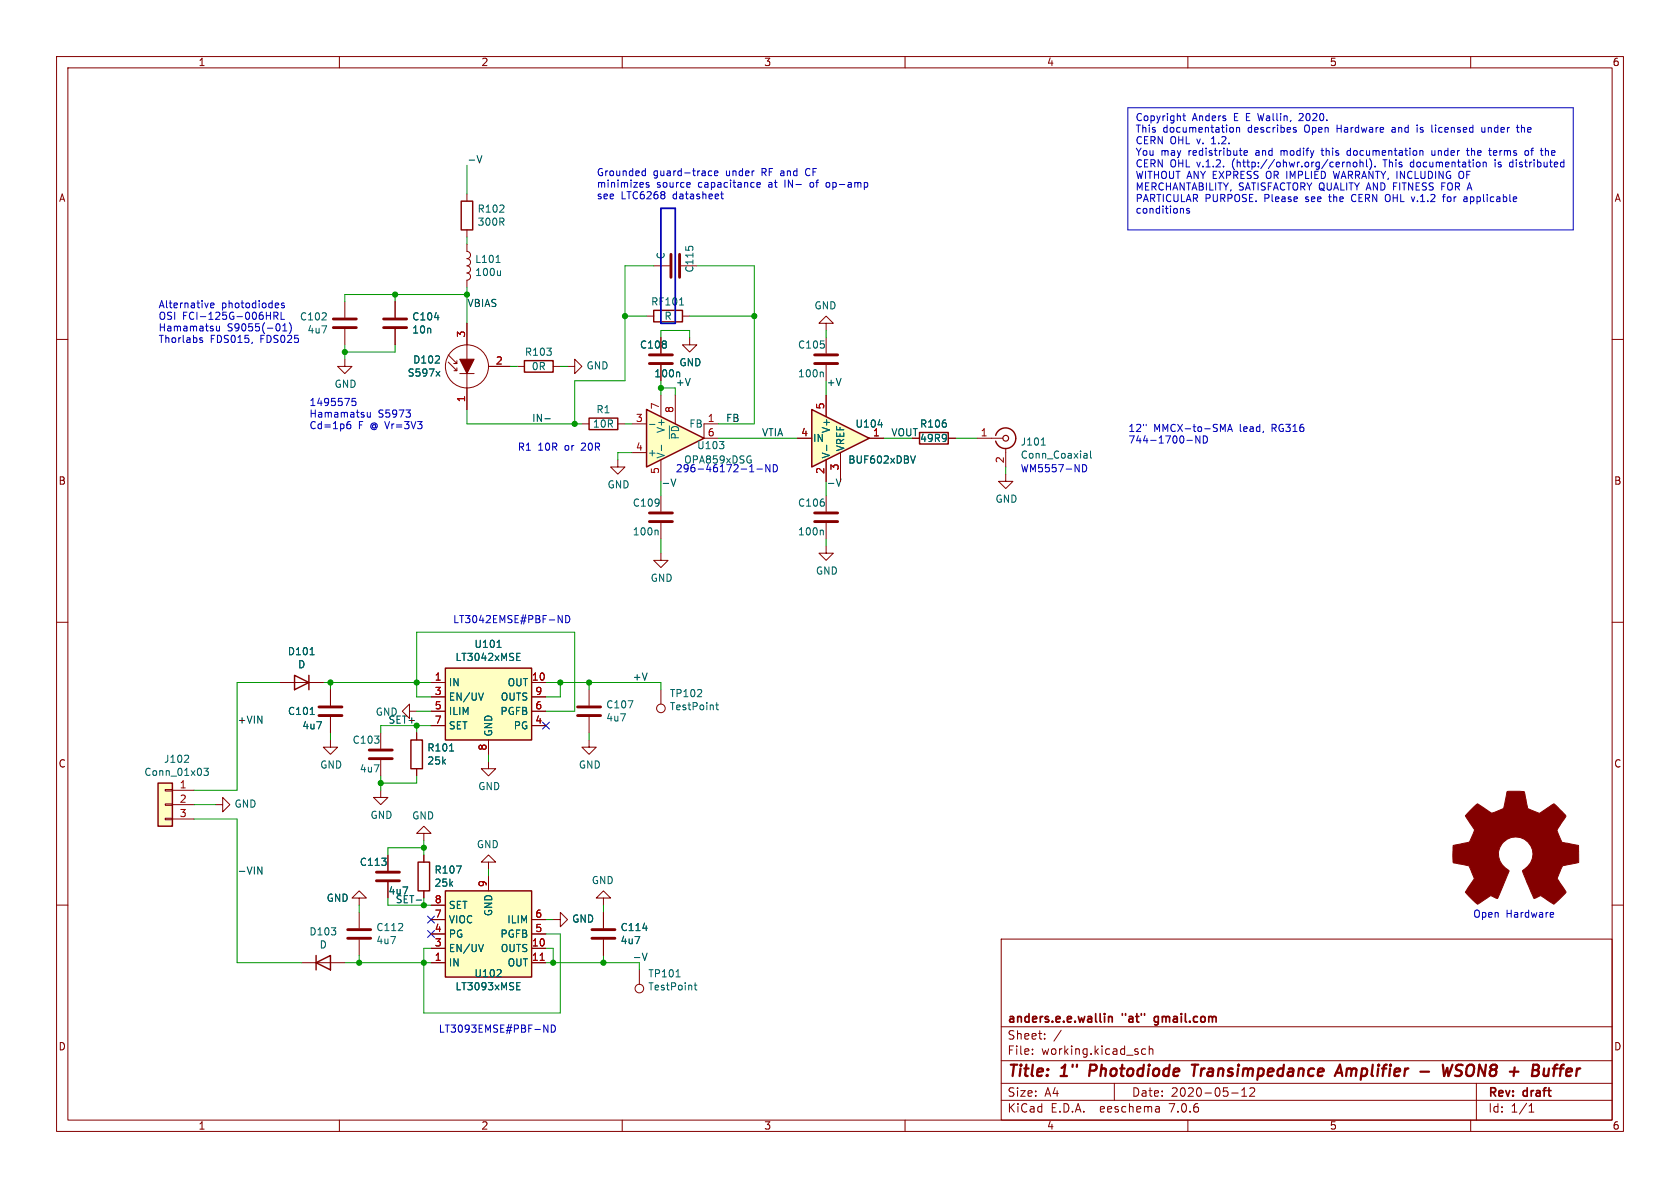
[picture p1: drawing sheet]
<svg xmlns="http://www.w3.org/2000/svg" width="297mm" height="210mm" viewBox="0 0 297 210" stroke-linecap="round" stroke-linejoin="round" font-family="sans-serif">
<g fill="none" stroke="#840000" stroke-width=".18">
<path d="M10 10h277v190h-277zM12 12h273v186h-273zM60 10v2M110 10v2M160 10v2M210 10v2M260 10v2M10 60h2M146 57.2h1.3l-1.3-1.3-1.2 1.3h1.2v1.2M285 60h2M167.6 77.5h1.3M116.8 87.6v2.8"/>
<path d="M116.8 92.5v2.8M146 87.6v2.8M146 92.5v2.8M10 110h2M285 110h2M10 160h2M63.5 158.8h1.3l-1.3-1.3-1.3 1.3h1.3v1.2M74.9 151.1v1.3M74.9 157.5v1.3M86.4 152.4h1.2l-1.2-1.3-1.3 1.3h1.3v1.3M86.4 154.9v2.6M285 160h2"/>
<path d="M53.3 170.2h7.7M63.5 161.3v2.8M63.5 166.1v2.8M76.2 170.2h2.5M76.2 167.6h2.5M76.2 165.1h2.5M76.2 162.6h2.5M76.2 160h2.5M94 170.2h2.5M94 167.6h2.5M94 165.1h2.5M94 162.6h2.5"/>
<path d="M113 171.5v2.5M177 166h108v32h-108zM60 198v2M110 198v2M160 198v2M177 194.5h108M177 191.5h108M177 187.5h108M177 181.5h108M182.5 186.3v.1M182.5 185.5v.1M184.7 183.6v.1"/>
<path d="M184.7 182.8v.1M187.6 182.1l-1.3 2M197 191.5v3M202.5 185.5l-.4-.1-.3 .3v.4l.2 .2h.5M203.2 185.5l.2-.1 .3 .1 .1 .9M203.2 184.9v1.5M204.9 195.7l.1 .9M205 196.5l-.2 .1M205 196h-.2M210 198v2M217.7 193.2h1.2M219.5 193.8h.9"/>
<path d="M219.5 192.7l.5-.4v1.5M221.7 192.4v.5l-.8 .9h.9M260 198v2M261 191.5v6.5M270.3 196.6h.9M270.3 195.5l.4-.4v1.5"/>
<circle cx="113" cy="174.8" r=".76"/>
</g>
<path d="M192.8 188.2l-.3 2M210.7 188.2h1.1M211.3 188.2l-.3 2M236 190.2l.9-2 .4 2M236.2 189.6h1M251.1 189.4h1.5M255.1 188.2l.2 2 .6-1.4 .2 1.4 .7-2M258.6 188.3a.85 .85 0 0 0-1.1 .1 .44 .44 0 0 0 .2 .8l.4 .1a.49 .49 0 0 1 .3 .5 .49 .49 0 0 1-.4 .4l-.8-.1M272.1 188.6l-.4-.4h-.6l-.3 2h.8M274.5 188.9h.8M275.4 188.2l-.4 .1-.2 .2-.2 1.7M275.7 188.9h.7" fill="none" stroke="#840000" stroke-width=".4"/>
<path d="M195.3 179.2v.1M196 179.7v1M196 179.8l.2-.1 .4 .1v.9M204.1 179.8v.7" fill="none" stroke="#840000" stroke-width=".3"/>
<path d="M114.8 92.2h4.1M114.8 90.7h4.1M144 92.2h4.1M144 90.7h4.1M61.5 165.9h4M61.5 164.3h4" fill="none" stroke="#840000" stroke-width=".51"/>
<path d="M116.2 93.7l.1 .2v.7M145.4 93.7l.2 .2v.7M80.7 153.1h.8l-.5 1.3M85.5 166.9l-.5 1.3M87.8 172.7h.8M88.5 171.5v.4M91.3 174.3h.5M91.3 175h.7M91.3 173.7h.7M119.5 172.7h.7M122.7 174.2h.5M122.9 173.7v1.1l.3 .2" fill="none" stroke="#006464" stroke-width=".18"/>
<path d="M162.6 76.5h5v2h-5zM73.9 152.4h2v5.1h-2zM78.7 157.5h15.3v15.2h-15.3zM55.9 170.2l2.5-1.3v2.6zM55.9 168.9v2.6" fill="none" stroke="#840000" stroke-width=".25"/>
<path d="M78.7 157.5h15.3v15.2h-15.3z" fill="#ffffc2" stroke="#ffffc2" stroke-width=".18"/>
<path d="M95.5 169.8h.7" fill="none" stroke="#a90000" stroke-width=".18"/>
<path d="M143.5 72.4l10.2 5.1-10.2 5.1z" fill="#ffffc2"/>
<path d="M81.5 35.6h2.1v5h-2.1zM92.7 63.8h5.1v2h-5.1zM143.5 72.4l10.2 5.1-10.2 5.1zM176 77a1.81 1.81 0 0 1 2.8-1 1.81 1.81 0 0 1 0 2.9 1.81 1.81 0 0 1-2.8-.9M52.1 119.4l2.5 1.3-2.5 1.2zM54.6 119.4v2.5" fill="none" stroke="#840000" stroke-width=".25"/>
<g fill="none" stroke="#840000" stroke-width=".18">
<path d="M82.5 34.3v1.3M82.5 43.2v1.3a.64 .64 0 0 1 .7 .6 .64 .64 0 0 1-.7 .6 .64 .64 0 0 1 .7 .7 .64 .64 0 0 1-.7 .6 .64 .64 0 0 1 .7 .6 .64 .64 0 0 1-.7 .7 .64 .64 0 0 1 .7 .6 .64 .64 0 0 1-.7 .6v1.3M82.5 40.6v1.3M146 59.7v2.8M91.4 64.8h1.3M97.8 64.8h1.3M141 77.5h2.5M146 64.5v2.8M146 69.9v3.8M153.7 77.5h2.5M172.7 77.5h4.6M177.8 79.2v3.4"/>
<path d="M109.2 81.3v1.3h1.3l-1.3 1.2-1.3-1.2h1.3M116.8 97.8v1.3h1.3l-1.3 1.2-1.2-1.2h1.2M146 81.3v3.8M148.6 80v5.1M177.8 83.8v1.3h1.3l-1.3 1.3-1.3-1.3h1.3M49.5 120.7h7.6M68.6 151.1v2.8M68.6 156v2.8M106.7 158.8h1.2l-1.2-1.3-1.3 1.3h1.3v1.2M97.8 162.6h1.3v-1.3l1.2 1.3-1.2 1.2v-1.2M106.7 161.3v2.8M106.7 166.1v2.8"/>
</g>
<g fill="none" stroke="#006464" stroke-width=".18">
<path d="M87.7 46.4h.7M88.5 47.9v.8M88.5 48.6l-.2 .1M145.4 65.8l.2 .2v.6M146.1 78.7v1M155.2 75.1h.8M184.1 78.7h.7M192.8 79.7v1.1l.2 .2M161.8 80.6l-.4 1.3M191.8 80.1l.3 .1 .1 .8M192.2 80.9l-.4 .1M192.2 80.5h-.4"/>
<path d="M54.8 115.7h.7M113.6 164.1h.8"/>
</g>
<path d="M144 64.3h4.1M144 62.7h4.1M66.5 155.7h4.1M66.5 154.2h4.1M104.6 165.9h4.1M104.6 164.3h4.1" fill="none" stroke="#840000" stroke-width=".51"/>
<circle cx="177.8" cy="77.5" r=".51" fill="none" stroke="#840000" stroke-width=".2"/>
<path d="M260.1 143.1l1.1-1 2.4 1.6a4.7 4.7 0 0 0 2.2-.8l.6-3h2.9a.92 .92 0 0 1 .4 1l.4 2 2.1 .9 2.4-1.7a.97 .97 0 0 1 .8 .6l1.4 1.6-1.5 2.3v.2l.2 .6 .6 1.5 3 .6v3l-2.8 .5-1 2.3 1.6 2.4-1.5 1.6a.81 .81 0 0 1-.8 .5l-2.2-1.5-1.2 .5-2.1-4.9a3.1 3.1 0 0 0 1.8-3.4 3.1 3.1 0 0 0-2.9-2.5 3.1 3.1 0 0 0-3 2.4 3.1 3.1 0 0 0 1.7 3.4l.1 .1-2.1 4.9-1-.4a3.5 3.5 0 0 0-1.7 .9l-.8 .5-2.1-2a.93 .93 0 0 1 .4-.9l1.2-1.6-.9-2.1a3.7 3.7 0 0 0-1.9-.5l-1-.3v-2.8a.87 .87 0 0 1 .9-.3l2-.5 .6-1.3a.82 .82 0 0 0 0-1.2l-1.3-2.1z" fill="#840000" stroke="#840000" stroke-width=".18"/>
<path d="M114.3 72.4l10.2 5.1-10.2 5.1z" fill="#ffffc2"/>
<g fill="none" stroke="#840000" stroke-width=".18">
<path d="M61 53.3v2.8M61 58.2v2.8M69.8 53.3v2.8M69.8 58.2v2.8M82.5 57.2v6.3M114.3 55.9h1.3M115.6 47h2.8M116.8 59.7v2.8M120.4 47h2.8M120.6 55.9h1.3M121.9 59.7v1.3h1.3l-1.3 1.2-1.3-1.2h1.3M61 63.5v1.3h1.2l-1.2 1.2-1.3-1.2h1.3"/>
<path d="M79.2 64l1.6 1.5h-.5M79.2 62.7l1.6 1.6h-.5h.5v-.5M80.8 65v.5M81.3 66h2.5M82.5 66v6.4M86.4 64.8h3.8M100.3 64.8h1.3v-1.3l1.3 1.3-1.3 1.2v-1.2M102.9 74.9h1.2M109.2 74.9h1.3M111.8 74.9h2.5M116.8 64.5v2.8M116.8 69.9v3.8"/>
<path d="M119.4 69.9v5M127 74.9h-2.5v2.6h2.5M141 77.5h2.5M146 69.9v3.8M153.7 77.5h2.5M167.6 77.5h1.3M111.8 80h2.5M116.8 81.3v3.8M146 96.5v1.3h1.3l-1.3 1.3-1.2-1.3h1.2M146 81.3v3.8M148.6 80v5.1M29.2 139.6h1.3v.2h-1.3z"/>
<path d="M30.5 139.7h3.8M49.5 120.7h2.6M54.6 120.7h2.5M58.4 130.8v1.3h1.3l-1.3 1.3-1.3-1.3h1.3M58.4 121.9v2.8M58.4 126.7v2.8M67.3 139.7v1.3h1.3l-1.3 1.2-1.3-1.2h1.3M67.3 129.5v2.8M67.3 134.4v2.8M72.4 125.7v-1.2l-1.3 1.2 1.3 1.3v-1.3h1.3M73.7 129.5v1.3M73.7 135.9v1.3"/>
<path d="M76.2 120.7h2.5M76.2 123.2h2.5M76.2 128.3h2.5M76.2 125.7h2.5M86.4 134.6v1.3h1.2l-1.2 1.3-1.3-1.3h1.3M86.4 130.8v2.6M94 120.7h2.5M94 123.2h2.5M94 128.3h2.5M94 125.7h2.5M104.1 130.8v1.3h1.3l-1.3 1.3-1.2-1.3h1.2M104.1 121.9v2.8"/>
<path d="M104.1 126.7v2.8M116.8 121.9v2.6M29.2 144.7h1.3v.2h-1.3zM29.2 142.1h1.3v.3h-1.3zM30.5 142.2h3.8M30.5 144.8h3.8M38.1 142.2h1.3v-1.2l1.2 1.2-1.2 1.3v-1.3M68.6 151.1v2.8M68.6 156v2.8M74.9 147.3h1.3l-1.3-1.2-1.2 1.2h1.2v1.3M74.9 151.1v1.3M74.9 157.5v1.3"/>
<path d="M86.4 154.9v2.6M76.2 170.2h2.5M76.2 167.6h2.5M76.2 165.1h2.5M76.2 162.6h2.5M76.2 160h2.5M94 170.2h2.5M94 167.6h2.5M94 165.1h2.5M94 162.6h2.5M106.7 161.3v2.8M106.7 166.1v2.8"/>
<circle cx="82.5" cy="64.8" r="3.8"/>
<circle cx="116.8" cy="125.2" r=".76"/>
</g>
<path d="M115.6 54.9h5v2h-5zM104.1 73.9h5.1v2h-5.1zM114.3 72.4l10.2 5.1-10.2 5.1zM78.7 118.1h15.3v12.7h-15.3zM27.9 138.4h2.6v7.7h-2.6zM72.6 130.8h2.1v5.1h-2.1z" fill="none" stroke="#840000" stroke-width=".25"/>
<g fill="none" stroke="#006464" stroke-width=".18">
<path d="M76.8 56.1h.8M120.1 53.9h.8M77.1 65.6l.7 .9M77.8 65.6l-.7 .9M114.8 75h1M116.9 78.7v1M118.3 75.3v2.3M120 65.8l.2 .2v.6M127.2 78h.8l-.5 .5M127.9 78.7v.5M146.1 78.7v1M155.2 75.1h.8"/>
<path d="M132.6 81.3h.2v.4M132.6 80.6l.1 .1M161.8 80.6l-.4 1.3M54.8 115.7h.7M87.9 114.4h.7M91.3 116.1h.5M91.3 116.8h.7M91.3 115.5h.7M33.2 133.6l.1 .1v.3l-.7 .8h.7M36 135.8h.8l-.4 .5 .4 .1v.6l-.2 .1-.6-.1M54.8 126.3h.8M79.5 132.8h.7"/>
<path d="M85.5 122.5l-.5 1.3M111 123.9h.9l-.6 1.2M126.5 124.6h.5M126.7 124.2v1.1l.3 .2M80.7 153.1h.8l-.5 1.3M85.5 166.9l-.5 1.3M87.8 172.7h.8M88.5 171.5v.4M91.3 174.3h.5M91.3 175h.7M91.3 173.7h.7M113.6 164.1h.8"/>
</g>
<g fill="none" stroke="#840000" stroke-width=".51">
<path d="M58.9 57.9h4.1M58.9 56.4h4.1M67.8 57.9h4.1M67.8 56.4h4.1M118.6 45v4M120.1 45v4M114.8 64.3h4.1M114.8 62.7h4.1M56.4 126.5h4.1M56.4 125h4.1M65.3 134.1h4M65.3 132.6h4"/>
<path d="M102.1 126.5h4.1M102.1 125h4.1"/>
</g>
<g fill="#ffffc2" stroke="#ffffc2" stroke-width=".18">
<path d="M78.7 118.1h15.3v12.7h-15.3z"/>
<path d="M27.9 138.4h2.6v7.7h-2.6z"/>
</g>
<path d="M81.3 63.5h2.5l-1.3 2.5z" fill="#840000" stroke="#840000" stroke-width=".18"/>
<path d="M85.2 27.5l-.4 1.3M96.3 74h1M119.5 84.7l-.4 1.2M148.7 84.7l-.4 1.2M45.6 153.2l.7 1.3v-1.3M73.6 159.1h.9M114.4 168.5l-.4 1.3" fill="none" stroke="#0f0f0f" stroke-width=".18"/>
<g fill="none" stroke="#0000c2" stroke-width=".18">
<path d="M199.4 19.1h78.7v21.5h-78.7zM113.7 30.2l.4 .1M114.1 29.8v1.3M114.1 31l-.4 .1M114.7 32.3h-.3l-.2 .1 .1 .2 .4 .1v.3h-.5M121.8 32.3l.2 .3-.6 .1M122 33l-.2 .1M125.8 30.3l-.3-.1-.3 .3 .1 .5h.5M126.3 30.6l.6-.1v-.2l-.4-.1-.2 .2 .1 .6h.5M127.4 34.3h.5M127.6 33.9v1.1l.3 .1M133.8 32.7l.6-.1v-.3h-.4l-.2 .1 .1 .6h.5"/>
<path d="M142.6 29.8l-.2 .5 .2 .7M143.3 32.3l-.1 .2 .1 .5M146.5 32.3h-.4l-.1 .2 .1 .5 .4 .1M209.1 20.5h.5M209.2 36.9v.8M209.3 20.1v1l.3 .2M210.3 36.9l-.3-.1-.2 .2v.2l.5 .1v.3h-.5M217.6 22.5l.3 .1 .2 .2-.1 .5-.4 .1M218.6 22.6l.2-.1 .3 .1v.8M218.6 22.5v.9M219.1 26.6h.5M219.4 27.5h.2"/>
<path d="M219.9 27l.6-.1v-.2l-.4-.1-.2 .2 .1 .6h.5M228.8 22.5l.3 .1M228.8 23h.3l.1 .2-.2 .2h-.2M229.8 20.1l-.1 .1M230.3 20.6l-.7 .7h.8M233.5 26.6h.5M233.7 26.2l.1 1.2M235.7 30.3l.3 1.3M238.1 28.7v.8M238.1 28.8l.2-.1h.3l.1 .8M238.6 26.6h-.2l-.3 .3 .1 .4 .4 .2M239 34.6l-.1 .5 .3 .5"/>
<path d="M239.3 28.8l.2-.1 .3 .1 .1 .5-.1 .1-.3 .1-.2-.1zM240.4 28.8l.2-.1h.3l.1 .8M240.4 28.2v1.3M241.6 28.2v1.1l.2 .2M242.2 28.1a1.49 1.49 0 0 1 0 1.8M243.1 29.4v.1M246.2 22.5l-.1 .1M246.2 22.9l-.1 .2 .1 .3M249.4 28.7l-.1 .2 .1 .5M250.5 22.1v.1M250.5 22.5v.9M251.1 26.7h.4l.1 .8"/>
<path d="M253.1 26.6l.1 .8 .3 .1 .2-.2M253.1 23.2l.2 .2M254.9 32.9h.4M254.9 32.3v1.3M255 34.8h.5M255.4 34.4l-.2 .2v1M258 31.4l.5 .2M258.2 30.3l-.2 .2M258.9 34.8h.3l.2 .2v.6M259.2 26.6h.5M259.4 35.6h-.5M259.4 35.1l-.5 .1"/>
<path d="M259.4 26.2v1.1l.3 .2M262 22.5v.8l.3 .1 .2-.1M262.2 28.8l.2-.1h.3v.8M262.2 28.7v.8M262.5 22.5v.9M263.2 26.6h.5M263.5 27.5h.2M264.2 26.6l-.2 .2v.5l.2 .2M264.3 28.2v.2M264.3 28.7v.8M264.6 26.9l-.6 .1M266.9 29.4l.2 .1 .4-.1"/>
<path d="M267.5 28.7h-.4l-.2 .1M268.1 22.5h.5M268.3 23.3l.3 .1M269 22.1v1.3M269.2 22.5l-.2 .1M269.7 26.7l.3-.1 .2 .3-.1 .5h-.4M270.6 26.6h.5M273.3 26.7l.3-.1 .2 .2M35.4 59.8h.4M37.2 54l.6-.1v-.3h-.4l-.2 .1 .1 .7h.5M38.3 57.7v.7l.3 .1 .2-.1M38.8 57.7v.8"/>
<path d="M47.1 55.8h.7M47.8 55.2v1.3M48.4 55.2v1.3M48.7 55.9l.4 .6M49.1 55.4l-.1 .4-.6 .1M49.7 55.2v1.3h.6M50 58.5h.7M50 57.6l.4-.4v1.3M50.2 53.6h-.3l-.1 .1v.2l.4 .1v.4h-.4M51.1 57.1a1.47 1.47 0 0 1 .1 1.8M35.4 60.1l.4 .1v.2l-.1 .1h-.4M44.6 60.5l-.1 .2"/>
<path d="M61.4 75.1l.4-.1 .2 .2-.1 .5-.4 .1-.1-.1M61.7 74.5l-.3 .3M62.9 70.4h-.6l-.1 .6 .2-.1 .4 .1 .1 .2v.4l-.2 .1-.5-.1M64.9 72.9l.1 .8h.3l.2-.1M65.5 72.9v.8M71.8 72.5h.8l-.5 .5M72.5 73.1v.5M202.6 75v.3M209.8 77.8h1M212.1 77.1v1.2l-.7-1.2v1.2M212.7 77.1v1.2a.66 .66 0 0 0 .8-.5 .66 .66 0 0 0-.5-.7M216.2 75.9l.4-.9v1.3"/>
<path d="M217 76.3l.5-1.3 .4 1.3M217.1 75.9h.7M132.5 83.4h.8M133.8 82.9h1M136.1 82.1v1.3l-.7-1.3v1.3M136.7 82.1a.64 .64 0 0 1 .7 .7 .64 .64 0 0 1-.7 .6zM191.4 82.1a.64 .64 0 0 1 .7 .7 .64 .64 0 0 1-.7 .6zM98.7 108.8l.7 1.3v-1.3M100 108.8a.64 .64 0 0 1 .7 .6 .64 .64 0 0 1-.7 .7zM274.2 161.3l.4 .1 .1 .2-.6 .1M274.6 162.1h-.4M96.1 181.2l.8 1.3v-1.3"/>
<path d="M97.5 181.2a.64 .64 0 0 1 .7 .6 .64 .64 0 0 1-.7 .7z"/>
</g>
<path d="M116.8 36.8h2.6v20.4h-2.6z" fill="none" stroke="#000084" stroke-width=".3"/>
<g fill="none" stroke="#009600" stroke-width=".18">
<path d="M82.5 29.2v5.1M69.8 52.1v1.2M82.5 52.1h-21.5v1.2M82.5 41.9v1.3M82.5 50.8v6.4M110.5 55.9h3.8M115.6 47h-5.1v20.3h-8.9v7.6M116.8 59.7v-1.3h5.1v1.3M121.9 55.9h11.4M123.2 47h10.1v27.9h-6.3M146 58.4v1.3M61 61v2.5"/>
<path d="M69.8 61v1.2h-8.8M82.5 72.4v2.5h20.4M90.2 64.8h1.2M99.1 64.8h1.2M110.5 74.9h1.3M116.8 67.3v2.6M116.8 68.6h2.6v1.3M127 77.5h14M146 67.3v2.6M156.2 77.5h5.1M168.9 77.5h3.8M111.8 80h-2.6v1.3"/>
<path d="M116.8 85.1v2.5M116.8 95.3v2.5M146 85.1v2.5M146 95.3v1.2M177.8 82.6v1.2M49.5 120.7h-7.6v19h-7.6M57.1 120.7h19.1M58.4 120.7v1.2M58.4 129.5v1.3M67.3 137.2v2.5M73.7 128.3v1.2M73.7 137.2v1.2h-6.4"/>
<path d="M73.7 125.7h2.5M76.2 123.2h-2.5v-11.4h27.9v13.9h-5.1M76.2 128.3h-8.9v1.2M86.4 133.4v1.2M96.5 120.7h20.3v1.2M99.1 120.7v2.5h-2.6M104.1 120.7v1.2M104.1 129.5v1.3M34.3 144.8h7.6v25.4h11.4M34.3 142.2h3.8M68.6 158.8v1.2h7.6M74.9 148.6v2.5"/>
<path d="M74.9 158.8v1.2M74.9 149.9h-6.3v1.2M86.4 153.7v1.2M61 170.2h15.2M63.5 160v1.3M63.5 168.9v1.3M96.5 162.6h1.3M96.5 170.2h16.5v1.3M96.5 165.1h2.6v14h-24.2v-11.5h1.3M96.5 167.6h1.3v2.6M106.7 160v1.3M106.7 168.9v1.3"/>
</g>
<path d="M95.9 127.7l1.2 1.2M97.1 127.7l-1.2 1.2M75.6 162l1.2 1.2M75.6 164.5l1.2 1.2M76.8 162l-1.2 1.2M76.8 164.5l-1.2 1.2" fill="none" stroke="#000084" stroke-width=".18"/>
<path d="M95.5 169.8h.7" fill="none" stroke="#a90000" stroke-width=".18"/>
<g fill="#009600" stroke="#009600" stroke-width=".18">
<circle cx="106.7" cy="170.2" r=".46"/>
<circle cx="97.8" cy="170.2" r=".46"/>
<circle cx="99.1" cy="120.7" r=".46"/>
<circle cx="104.1" cy="120.7" r=".46"/>
<circle cx="101.6" cy="74.9" r=".46"/>
<circle cx="73.7" cy="128.3" r=".46"/>
<circle cx="73.7" cy="120.7" r=".46"/>
<circle cx="61" cy="62.2" r=".46"/>
<circle cx="69.8" cy="52.1" r=".46"/>
<circle cx="116.8" cy="68.6" r=".46"/>
<circle cx="133.3" cy="55.9" r=".46"/>
<circle cx="74.9" cy="160" r=".46"/>
<circle cx="63.5" cy="170.2" r=".46"/>
<circle cx="74.9" cy="170.2" r=".46"/>
<circle cx="74.9" cy="149.9" r=".46"/>
<circle cx="67.3" cy="138.4" r=".46"/>
<circle cx="58.4" cy="120.7" r=".46"/>
<circle cx="82.5" cy="52.1" r=".46"/>
<circle cx="110.5" cy="55.9" r=".46"/>
</g>
<g font-size="2.8" fill="#840000">
<text x="178" y="190.9">Title:</text>
<text x="187.7" y="190.9">1&quot;</text>
<text x="193.4" y="190.9">Photodiode</text>
<text x="212.4" y="190.9">Transimpedance</text>
<text x="238.7" y="190.9">Amplifier</text>
<text x="259.1" y="190.9">WSON8</text>
<text x="271.7" y="190.9">+</text>
<text x="276.5" y="190.9">Buffer</text>
</g>
<g font-size="2.1" fill="#840000">
<text x="178" y="184">Sheet:</text>
<text x="178" y="181.2">anders.e.e.wallin</text>
<text x="198.5" y="181.2">&quot;at&quot;</text>
<text x="204.8" y="181.2">gmail.com</text>
<text x="178" y="186.7">File:</text>
<text x="184.1" y="186.7">working.kicad_sch</text>
<text x="178" y="196.9">KiCad</text>
<text x="178" y="194.1">Size:</text>
<text x="184.7" y="194.1">A4</text>
<text x="185.7" y="196.9">E.D.A.</text>
<text x="194.6" y="196.9">eeschema</text>
<text x="200" y="194.1">Date:</text>
<text x="207" y="196.9">7.0.6</text>
<text x="207" y="194.1">2020-05-12</text>
<text x="263" y="194.3">Rev:</text>
<text x="263" y="196.9">Id:</text>
<text x="267.1" y="196.9">1/1</text>
<text x="269.4" y="194.3">draft</text>
</g>
<g font-size="1.8" fill="#840000">
<text x="35" y="11.9">1</text>
<text x="85" y="11.9">2</text>
<text x="135" y="11.9">3</text>
<text x="185" y="11.9">4</text>
<text x="235" y="11.9">5</text>
<text x="285" y="11.9">6</text>
<text x="10.3" y="35.9">A</text>
<text x="285.3" y="35.9">A</text>
<text x="157.5" y="77.2">VOUT</text>
<text x="10.3" y="85.9">B</text>
<text x="285.3" y="85.9">B</text>
<text x="10.3" y="135.9">C</text>
<text x="285.3" y="135.9">C</text>
<text x="10.3" y="185.9">D</text>
<text x="285.3" y="185.9">D</text>
<text x="35" y="199.9">1</text>
<text x="85" y="199.9">2</text>
<text x="135" y="199.9">3</text>
<text x="185" y="199.9">4</text>
<text x="235" y="199.9">5</text>
<text x="285" y="199.9">6</text>
</g>
<g font-size="1.8" fill="#0000c2">
<text x="200.7" y="21.5">Copyright</text>
<text x="200.7" y="23.5">This</text>
<text x="205.6" y="23.5">documentation</text>
<text x="210.8" y="21.5">Anders</text>
<text x="218.2" y="21.5">E E Wallin,</text>
<text x="220.7" y="23.5">describes</text>
<text x="230.3" y="21.5">2020.</text>
<text x="230.9" y="23.5">Open</text>
<text x="236.8" y="23.5">Hardware</text>
<text x="246.7" y="23.5">and</text>
<text x="251.3" y="23.5">is</text>
<text x="254.2" y="23.5">licensed</text>
<text x="263.2" y="23.5">under</text>
<text x="269.7" y="23.5">the</text>
<text x="200.7" y="25.6">CERN OHL v.</text>
<text x="200.7" y="27.6">You</text>
<text x="200.7" y="29.7">CERN OHL v.1.2.</text>
<text x="205.2" y="27.6">may</text>
<text x="210.2" y="27.6">redistribute</text>
<text x="214.5" y="25.6">1.2.</text>
<text x="218.1" y="29.7">(http://ohwr.org/cernohl).</text>
<text x="222.3" y="27.6">and</text>
<text x="226.9" y="27.6">modify</text>
<text x="234.3" y="27.6">this</text>
<text x="239" y="27.6">documentation</text>
<text x="245.1" y="29.7">This</text>
<text x="250" y="29.7">documentation</text>
<text x="254.2" y="27.6">under</text>
<text x="260.6" y="27.6">the</text>
<text x="264.8" y="27.6">terms</text>
<text x="265.1" y="29.7">is</text>
<text x="267.9" y="29.7">distributed</text>
<text x="271.3" y="27.6">of</text>
<text x="274.3" y="27.6">the</text>
<text x="105.4" y="31.2">Grounded</text>
<text x="105.4" y="33.3">minimizes</text>
<text x="105.4" y="35.3">see</text>
<text x="109.8" y="35.3">LTC6268</text>
<text x="115.5" y="31.2">guard-trace</text>
<text x="116.1" y="33.3">source</text>
<text x="119.1" y="35.3">datasheet</text>
<text x="123.5" y="33.3">capacitance</text>
<text x="128.4" y="31.2">under</text>
<text x="134.9" y="31.2">RF and</text>
<text x="136.1" y="33.3">at</text>
<text x="139.2" y="33.3">IN-</text>
<text x="143.1" y="31.2">CF</text>
<text x="143.9" y="33.3">of</text>
<text x="146.9" y="33.3">op-amp</text>
<text x="200.7" y="31.7">WITHOUT ANY EXPRESS</text>
<text x="200.7" y="33.8">MERCHANTABILITY, SATISFACTORY QUALITY AND FITNESS</text>
<text x="200.7" y="35.8">PARTICULAR PURPOSE.</text>
<text x="223.6" y="35.8">Please</text>
<text x="224.1" y="31.7">OR IMPLIED</text>
<text x="231.1" y="35.8">see</text>
<text x="235.5" y="35.8">the</text>
<text x="236.4" y="31.7">WARRANTY, INCLUDING</text>
<text x="239.6" y="35.8">CERN OHL v.1.2</text>
<text x="255.5" y="33.8">FOR A</text>
<text x="256.4" y="35.8">for</text>
<text x="259" y="31.7">OF</text>
<text x="260.2" y="35.8">applicable</text>
<text x="200.7" y="37.9">conditions</text>
<text x="27.9" y="54.6">Alternative</text>
<text x="27.9" y="56.6">OSI</text>
<text x="27.9" y="58.7">Hamamatsu</text>
<text x="32.3" y="56.6">FCI-125G-006HRL</text>
<text x="39.1" y="54.6">photodiodes</text>
<text x="40.2" y="58.7">S9055(-01)</text>
<text x="27.9" y="60.7">Thorlabs</text>
<text x="37.2" y="60.7">FDS015,</text>
<text x="46.1" y="60.7">FDS025</text>
<text x="54.6" y="71.9">1495575</text>
<text x="54.6" y="73.9">Hamamatsu</text>
<text x="54.6" y="76">Cd=1p6</text>
<text x="63.3" y="76">F @ Vr=3V3</text>
<text x="66.8" y="73.9">S5973</text>
<text x="199.4" y="76.4">12&quot;</text>
<text x="203.9" y="76.4">MMCX-to-SMA</text>
<text x="219.3" y="76.4">lead,</text>
<text x="225.1" y="76.4">RG316</text>
<text x="91.4" y="79.8">R1</text>
<text x="95.1" y="79.8">10R</text>
<text x="100" y="79.8">or</text>
<text x="103.1" y="79.8">20R</text>
<text x="119.4" y="83.6">296-46172-1-ND</text>
<text x="120.9" y="82.1">OPA859xDSG</text>
<text x="180.3" y="83.6">WM5557-ND</text>
<text x="199.4" y="78.5">744-1700-ND</text>
<text x="80" y="110.2">LT3042EMSE#PBF-ND</text>
<text x="260.3" y="162.3">Open</text>
<text x="266.2" y="162.3">Hardware</text>
<text x="77.5" y="182.6">LT3093EMSE#PBF-ND</text>
</g>
<g font-size="1.8" fill="#0f0f0f">
<text x="82.5" y="28.9">-V</text>
<text x="82.5" y="54.3">VBIAS</text>
<text x="146" y="68.3">+V</text>
<text x="94" y="74.7">IN-</text>
<text x="128.3" y="74.7">FB</text>
<text x="134.6" y="77.2">VTIA</text>
<text x="116.8" y="86.1">-V</text>
<text x="146" y="86.1">-V</text>
<text x="111.8" y="120.4">+V</text>
<text x="41.9" y="128">+VIN</text>
<text x="66.3" y="126.7">GND</text>
<text x="68.6" y="128">SET+</text>
<text x="41.9" y="154.7">-VIN</text>
<text x="69.8" y="159.8">SET-</text>
<text x="111.8" y="169.9">-V</text>
</g>
<g font-size="1.8" fill="#006464">
<text x="84.3" y="37.8">R102</text>
<text x="84.3" y="40.1">300R</text>
<text x="83.9" y="46.7">L101</text>
<text x="117.7" y="45.9" transform="rotate(-90 117.7 45.9)">C</text>
<text x="83.9" y="49">100u</text>
<text x="122.8" y="48.3" transform="rotate(-90 122.8 48.3)">C115</text>
<text x="52.9" y="56.8">C102</text>
<text x="54.3" y="59.2">4u7</text>
<text x="72.8" y="56.8">C104</text>
<text x="72.8" y="59.2">10n</text>
<text x="115" y="54.2">RF101</text>
<text x="117.4" y="56.7">R</text>
<text x="143.9" y="54.9">GND</text>
<text x="72.9" y="64.5">D102</text>
<text x="92.7" y="63.1">R103</text>
<text x="93.9" y="65.6">0R</text>
<text x="103.6" y="65.5">GND</text>
<text x="113" y="61.8">C108</text>
<text x="120" y="64.9">GND</text>
<text x="141" y="61.8">C105</text>
<text x="59.1" y="68.8">GND</text>
<text x="72" y="66.8">S597x</text>
<text x="115.6" y="66.9">100n</text>
<text x="119.4" y="68.3">+V</text>
<text x="141" y="66.9">100n</text>
<text x="104.7" y="75.8">10R</text>
<text x="105.3" y="73.3">R1</text>
<text x="117.7" y="76.7" transform="rotate(-90 117.7 76.7)">V+</text>
<text x="120.2" y="77.8" transform="rotate(-90 120.2 77.8)">~{PD}</text>
<text x="121.8" y="75.8">FB</text>
<text x="146.9" y="76.7" transform="rotate(-90 146.9 76.7)">V+</text>
<text x="151.1" y="75.8">U104</text>
<text x="162.5" y="75.8">R106</text>
<text x="114.4" y="80.9">+</text>
<text x="117.7" y="81.2" transform="rotate(-90 117.7 81.2)">V-</text>
<text x="123.1" y="79.6">U103</text>
<text x="143.6" y="78.3">IN</text>
<text x="146.9" y="81.2" transform="rotate(-90 146.9 81.2)">V-</text>
<text x="149.5" y="79.9" transform="rotate(-90 149.5 79.9)">VREF</text>
<text x="149.9" y="82.1">BUF602xDBV</text>
<text x="162.5" y="78.3">49R9</text>
<text x="180.3" y="79">J101</text>
<text x="180.3" y="81.3">Conn_Coaxial</text>
<text x="107.3" y="86.5">GND</text>
<text x="111.8" y="89.8">C109</text>
<text x="141" y="89.8">C106</text>
<text x="175.9" y="89.1">GND</text>
<text x="111.8" y="94.8">100n</text>
<text x="141" y="94.8">100n</text>
<text x="144.1" y="101.8">GND</text>
<text x="114.9" y="103">GND</text>
<text x="50.8" y="116">D101</text>
<text x="52.6" y="118.3">D</text>
<text x="80.4" y="117">LT3042xMSE</text>
<text x="83.8" y="114.7">U101</text>
<text x="79.2" y="121.5">IN</text>
<text x="79.2" y="124.1">EN/UV</text>
<text x="88.4" y="124.1">OUTS</text>
<text x="89.6" y="121.5">OUT</text>
<text x="107.1" y="125.4">C107</text>
<text x="118.3" y="123.4">TP102</text>
<text x="118.3" y="125.8">TestPoint</text>
<text x="50.8" y="126.6">C101</text>
<text x="53.3" y="129.1">4u7</text>
<text x="62.2" y="131.7">C103</text>
<text x="79.2" y="126.6">ILIM</text>
<text x="79.2" y="129.1">SET</text>
<text x="87.2" y="130.3" transform="rotate(-90 87.2 130.3)">GND</text>
<text x="88.4" y="126.6">PGFB</text>
<text x="90.7" y="129.1">PG</text>
<text x="107.1" y="127.7">4u7</text>
<text x="25.4" y="137.4">Conn_01x03</text>
<text x="28.9" y="135.1">J102</text>
<text x="56.5" y="136.1">GND</text>
<text x="63.5" y="136.8">4u7</text>
<text x="75.4" y="133">R101</text>
<text x="75.4" y="135.4">25k</text>
<text x="102.2" y="136.1">GND</text>
<text x="41.4" y="143">GND</text>
<text x="84.5" y="139.9">GND</text>
<text x="65.4" y="145">GND</text>
<text x="72.8" y="145.1">GND</text>
<text x="63.5" y="153.3">C113</text>
<text x="76.7" y="154.6">R107</text>
<text x="84.2" y="150.1">GND</text>
<text x="57.7" y="159.6">GND</text>
<text x="68.6" y="158.3">4u7</text>
<text x="76.7" y="156.9">25k</text>
<text x="79.2" y="160.9">SET</text>
<text x="104.5" y="156.5">GND</text>
<text x="54.6" y="165.6">D103</text>
<text x="56.4" y="167.9">D</text>
<text x="66.4" y="164.8">C112</text>
<text x="66.4" y="167.1">4u7</text>
<text x="79.2" y="166">PG</text>
<text x="79.2" y="163.4">VIOC</text>
<text x="87.2" y="162.1" transform="rotate(-90 87.2 162.1)">GND</text>
<text x="88.4" y="166">PGFB</text>
<text x="89.6" y="163.4">ILIM</text>
<text x="101.1" y="163.3">GND</text>
<text x="109.6" y="164.8">C114</text>
<text x="109.6" y="167.1">4u7</text>
<text x="79.2" y="171">IN</text>
<text x="79.2" y="168.5">EN/UV</text>
<text x="83.8" y="172.9">U102</text>
<text x="88.4" y="168.5">OUTS</text>
<text x="89.6" y="171">OUT</text>
<text x="114.5" y="173">TP101</text>
<text x="80.4" y="175.3">LT3093xMSE</text>
<text x="114.5" y="175.3">TestPoint</text>
</g>
<g font-size="1.8" fill="#a90000">
<text x="82.3" y="59.8" transform="rotate(-90 82.3 59.8)">3</text>
<text x="87.6" y="64.5">2</text>
<text x="82.3" y="71.2" transform="rotate(-90 82.3 71.2)">1</text>
<text x="112.3" y="74.7">3</text>
<text x="116.6" y="72.5" transform="rotate(-90 116.6 72.5)">7</text>
<text x="119.1" y="73.1" transform="rotate(-90 119.1 73.1)">8</text>
<text x="125" y="77.2">6</text>
<text x="125" y="74.7">1</text>
<text x="141.5" y="77.2">4</text>
<text x="145.8" y="72.5" transform="rotate(-90 145.8 72.5)">5</text>
<text x="154.2" y="77.2">1</text>
<text x="173.3" y="77.2">1</text>
<text x="112.3" y="79.8">4</text>
<text x="116.6" y="83.9" transform="rotate(-90 116.6 83.9)">5</text>
<text x="145.8" y="83.9" transform="rotate(-90 145.8 83.9)">2</text>
<text x="148.3" y="83.3" transform="rotate(-90 148.3 83.3)">3</text>
<text x="177.5" y="82" transform="rotate(-90 177.5 82)">2</text>
<text x="76.8" y="120.4">1</text>
<text x="76.8" y="122.9">3</text>
<text x="76.8" y="125.5">5</text>
<text x="93.9" y="120.4">10</text>
<text x="94.5" y="125.5">6</text>
<text x="94.5" y="122.9">9</text>
<text x="76.8" y="128">7</text>
<text x="94.5" y="128">4</text>
<text x="86.1" y="132.8" transform="rotate(-90 86.1 132.8)">8</text>
<text x="31.7" y="139.4">1</text>
<text x="31.7" y="142">2</text>
<text x="31.7" y="144.5">3</text>
<text x="76.8" y="159.8">8</text>
<text x="86.1" y="156.9" transform="rotate(-90 86.1 156.9)">9</text>
<text x="76.8" y="167.4">3</text>
<text x="76.8" y="164.8">4</text>
<text x="76.8" y="162.3">7</text>
<text x="93.9" y="167.4">10</text>
<text x="94.5" y="164.8">5</text>
<text x="94.5" y="162.3">6</text>
<text x="76.8" y="169.9">1</text>
<text x="93.9" y="169.9">11</text>
</g>
</svg>
